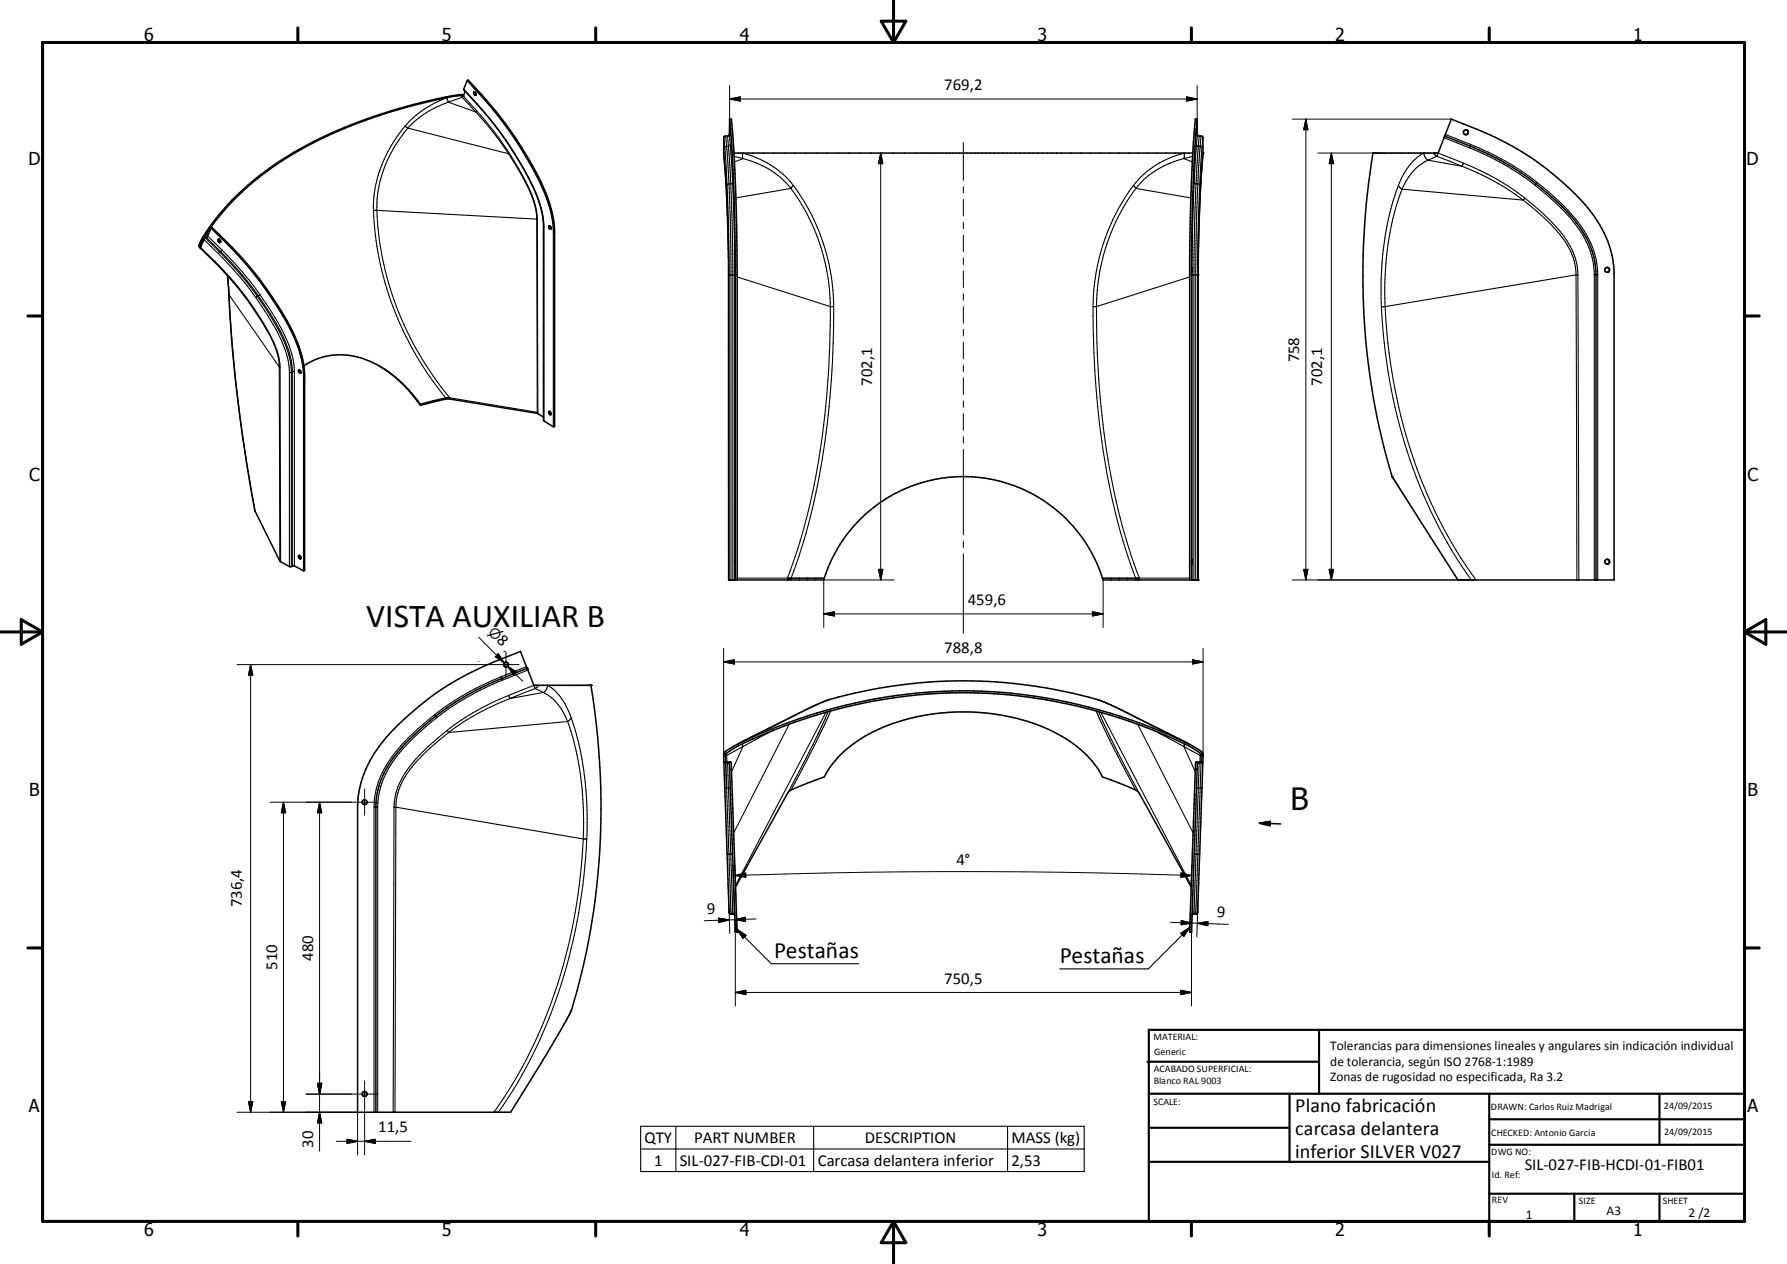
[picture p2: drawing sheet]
<svg xmlns="http://www.w3.org/2000/svg" width="420mm" height="297mm" viewBox="0 0 420 297" stroke-linecap="round" stroke-linejoin="round" font-family="sans-serif">
<g fill="none" stroke="#000" stroke-width=".36">
<path d="M109.8 18.9l-.8 2.1M109.8 18.9l.2-.1a97.8 97.8 0 0 1 11.5 14.1 54.4 54.4 0 0 1 8.4 17.8l.5 3.9v45.6l-.3 .1M109.8 18.9a87.6 87.6 0 0 1 18.8 28 24.9 24.9 0 0 1 1.5 7.8v45.6M109 22.4a11.5 11.5 0 0 0-4.2 .4 116.8 116.8 0 0 0-36.5 13.5 58.7 58.7 0 0 0-21.1 20.4l-.4 1.1M109 21v.1M109 21.1l3.2 3.4a84.2 84.2 0 0 1 10.8 15 30.6 30.6 0 0 1 4.6 12.1l.1 47.2 2.4 1.5M109.3 21.4l-.4 1.2-.4-.2a110.7 110.7 0 0 0-43.1 16 56 56 0 0 0-17.9 18.3l-.4 1 .1 .2M111.6 21.6l.3 .7M111.6 21.6a.35 .35 0 0 0-.2 .5 .35 .35 0 0 0 .5 .2M171.5 28l.8 11.1 .5 17.5v79.7M171.5 28l-.1 3.7-.1 .2-.8 .1-.4 .3v3.7l.8 11.5 .3 13.6 .1 75.2h22.3l.1-.5M171.5 28h.4l.4 4.8 .9 20.9 .1 82.6"/>
<path d="M171.6 30.5v1.1M172.5 36h107.9M281.3 30.5v1.1zM281.4 28l-.8 11.9-.5 17.8v78.6M281.4 28v3.6l.2 .3 .9 .1 .2 .3 .1 3.7-.7 9.3-.4 14.5-.1 76.5h-22.3l-.2-.5M281.4 28h-.4l-.7 9.6-.6 20.1-.1 78.6M322.7 36h15.3l3.1-8a78.9 78.9 0 0 1 21.7 11.1 51.3 51.3 0 0 1 13.2 13.7 22.6 22.6 0 0 1 3.4 11.2v72.3h-36.7l-15.3-23.9a164.8 164.8 0 0 1-4.7-76.4zM339.5 32.2h.1M339.6 32a74.6 74.6 0 0 1 20.6 10.5 48.7 48.7 0 0 1 11.3 11.1 19.2 19.2 0 0 1 3.6 11v71.7M344.9 31.5l-.2 .1M345.1 31.2a.57 .57 0 0 0-.5-.7 .57 .57 0 0 0-.7 .7 .57 .57 0 0 0 .8 .4M345.1 31.2l-.4 .4"/>
<path d="M345.1 31.2l-.1 .2M46.8 57.8v.1M46.8 57.8v.2M46.8 58a84 84 0 0 1 15.5 18.7l.4 .8M49.6 53.6l-.8 2-.9 .7-.8 1.8-.3-.2M49.6 53.6l.2-.1a81.8 81.8 0 0 1 20.2 27.1 22.5 22.5 0 0 1 1.6 7.8v45.6l-.2 .1M49.6 53.6a83.5 83.5 0 0 1 19.8 26.4 22.5 22.5 0 0 1 2 8.5v45.6M51.3 56.2a.44 .44 0 0 1 .5 .3 .44 .44 0 0 1-.2 .5l-.4-.4zM51.5 56.2v.4l.4 .2M51.8 56.6l.1 .2M129.2 53.1l.4 .6M129.2 53.1a.36 .36 0 0 0-.2 .5 .36 .36 0 0 0 .6 .1"/>
<path d="M53.4 64.7l.1 1a423 423 0 0 0 3.6 37.6l2.8 16.7 5.9 11.9 2.3 1.3 1-.3 2.3 1.2M172.8 62.9v1.1M280.1 63.8v.1M280.1 62.9v.2M280.1 62.8v.1M280.1 62.9v1M280.1 63.9v.1M377.8 62.8l.3 .1M377.8 62.8a.57 .57 0 0 0-.6 .6 .57 .57 0 0 0 .6 .6M378.1 63.9l-.3 .1M378.1 62.9l.2 .5-.2 .5M70.3 86.9a.39 .39 0 0 0-.1 .6 .39 .39 0 0 0 .6 .1"/>
<path d="M70.3 86.9l.3 .2 .2 .5M70.4 86.9l.4 .7M71.4 86a16 16 0 0 1 17.2-.3 33.4 33.4 0 0 1 10.3 9.5M89.1 86l.7 .4M90.4 86.7a31.8 31.8 0 0 1 8.4 8.3M98.8 95l.1 .2M98.9 95.2l6.6-1.5 20.8 3.4 1.4 .9M105.7 93.5h-.7l-6.2 1.5M129.2 96.7l.4 .6M129.2 96.7h-.1a.4 .4 0 0 0-.1 .5 .4 .4 0 0 0 .6 .1M70.3 130.5l.3 .2 .2 .4M70.3 130.5a.39 .39 0 0 0-.1 .6 .39 .39 0 0 0 .6 0"/>
<path d="M70.4 130.5l.1 .4 .3 .3M172.8 131.4v1.2M172.8 131.4v.1M172.8 132.5v.1M185.1 135.8h8.6M193.7 135.8a34.3 34.3 0 0 1 32.7-23.8 34.3 34.3 0 0 1 32.7 23.8M259.1 135.8h8.7M280.1 132.3v.1M280.1 131.4v.1M280.1 131.5v.9M280.1 132.4v.2M280.1 131.5v.2"/>
<path d="M377.8 131.4l.3 .1M377.8 131.4a.57 .57 0 0 0-.6 .6 .57 .57 0 0 0 .6 .6M378.1 132.4l-.3 .2M378.1 131.5l.2 .5-.2 .4M118.5 153.1h.1M123.9 157h.1M123.9 157.1h.1M123.9 157.1a93.7 93.7 0 0 0-13.1 5.7 59.7 59.7 0 0 0-18.8 15.9 19.3 19.3 0 0 0-3.7 10.9v71.8M93.2 170.7a68.7 68.7 0 0 1 26.1-16.4l3-1.2 3.2 7.9h13.4a166.4 166.4 0 0 1-4.8 76.9l-5.3 9.3-8.8 14.2h-35.9v-72.4a25.9 25.9 0 0 1 7.9-17zM170.1 177.7l.1-.8a15.9 15.9 0 0 1 4.4-2.7 118.8 118.8 0 0 1 104.9 .6l2.9 1.8 .3 .3 .1 .8M170.1 177.7l.2 7.3M170.1 177.7h.4"/>
<path d="M170.1 179.1l.5 .1M170.5 177.7l.1 1.2 1.3 .3v1.6M170.5 177.7l.2-.6 .9-.7a103.9 103.9 0 0 1 22.8-9.1 117.9 117.9 0 0 1 81.8 6.5l2.2 1a10.6 10.6 0 0 1 3.9 2.4v.5M170.6 179.2l.8 .1M170.6 179.2l.2 6-.5-.2M171.4 179.3v.1M171.4 179.4l.1 1.4M173.6 174.8l12-6.1a51.5 51.5 0 0 1 17.2-6.2 112.9 112.9 0 0 1 56.4 2.4l4.5 2 15.6 7.9M281.2 179.1h-.1M281.5 179.3h.1M282.3 177.7v1.3l-1.3 .2v1.6M282.3 177.7h.5"/>
<path d="M282.7 179.1l-1.3 .3-1.3 39.6h-.5v-.4l1.4-37.8M282.7 179.1l-1.2 35.3-.2 .3-.9 .1-.2 .4M282.7 179.1h.1M282.8 177.7l-.1 1.4M171.5 180.8l1.2 34.4M171.5 180.8h.4M171.9 180.8l1.4 38.2h-.5l-.1-2.4a2.12 2.12 0 0 0-.1-1.7l-1-.2-.2-.3-1.1-29.4M281 180.8h.4M296 193.4l5 .2M296 193.4l2.6-.4-.1 1zM172.9 208.4l12.4-22.2 .6-.6 2-.8 5.8-2.2a26.3 26.3 0 0 1 14-11.8 49.4 49.4 0 0 1 17.3-3.5l5 .1 4.3 .5a39.4 39.4 0 0 1 20.4 8.8 20.7 20.7 0 0 1 4.4 5.9l5.9 2.2 1.9 .8 .7 .6 12.4 22.2"/>
<circle cx="118.9" cy="156.2" r=".57"/>
<circle cx="85.7" cy="188.5" r=".57"/>
<circle cx="85.7" cy="257.1" r=".58"/>
</g>
<g fill="none" stroke="#000" stroke-width=".25">
<path d="M95.2 29.6a30 30 0 0 0-7.4 19.9M95.2 29.6l.7 .5M95.9 30.1l23.6 6 .2-.1M95.9 30.1a29.2 29.2 0 0 0-7.3 19.3M105 22.9l.4 1.1M105 22.9a24.5 24.5 0 0 0-9.8 6.7M105.1 22.9h-.1M105.4 24l6.4 2.3 .2-.3M105.4 24a22.8 22.8 0 0 0-9.5 6.1M108.4 22.4l.2 .5M108.6 22.9l.3-.3 3.1 3.4M108.6 22.9l-3.2 1.1"/>
<path d="M108.6 22.9a89.6 89.6 0 0 1 10 11.9 49 49 0 0 1 7.2 13.8l.3 2.9M109 21l3.2 3.4M112 26a71.4 71.4 0 0 1 7.7 10M112.2 24.4v.1M112.2 24.4l4.8 5.8 3.4 4.9M113.2 22.3l-.2 .1M119.7 36l1.1 1.9a39 39 0 0 1 4.9 9.8l.3 1.5 .3 2.3M120.4 35.1l-.1 .1M120.4 35.1l.7 1.1a51 51 0 0 1 5.9 12 17.8 17.8 0 0 1 .8 5.1M122 33.8l-.2 .1M170.1 36l.2 2.3M170.1 32.4l.2 2.4"/>
<path d="M170.3 38.3l.5 8.3M170.3 38.3v.1M170.3 34.8l.6 8.7M170.6 32l.2 2.3M170.8 34.3l.5 8.9M170.8 34.3l-.5 .5M171 32l.8 11.2M171.4 31.6l.2 2.4M171.6 34l-.2 .3h-.6M171.6 34l.6 8.9M171.7 30.4h.4M172.3 39.9h.4"/>
<path d="M172.6 36.8l2 .5M174.5 36h.1M174.6 36a21.6 21.6 0 0 1 11.9 7.6M174.6 36l-.1 .9 .1 .4M174.6 37.3a20.2 20.2 0 0 1 11.3 7M174.6 37.3l-2 .8M278.3 37.3l2 .8M278.3 37.3a20.4 20.4 0 0 0-11.3 7M278.3 36v1.3M278.3 36a21.6 21.6 0 0 0-11.9 7.6M278.4 36h-.1M280.2 39.9h.4"/>
<path d="M280.3 36.8l-2 .5M280.7 30.4h.5M281.2 34l.3 .3h.6M281.2 34l-.5 8.9M281.4 31.6l-.2 2.4M281.9 32l-.8 11.2M282.1 34.3l.4 .5M282.1 34.3l-.5 8.9M282.3 32l-.2 2.3M282.5 34.8l-.5 8.7M282.6 38.3l-.5 8.3M282.6 38.3v.1"/>
<path d="M282.7 32.4l-.2 2.4M282.8 36l-.2 2.3M334.6 36a13.4 13.4 0 0 0-5.9 7.5M334.7 36l.2 .8 .8 .8M335.7 37.6a12.1 12.1 0 0 0-6.2 6.9M335.7 37.6l8 1.5M336.9 36l.8 .7M337.7 36.7l-2 .9M337.7 36.7l.3-.7 6 2.3M337.7 36.7l6 2.4M339.4 32.4l6 2.4M339.7 31.6l6 2.4"/>
<path d="M343.7 39.1a60 60 0 0 1 14.3 7.9M344 38.3a57 57 0 0 1 14.4 8.3M344 38.3l-.3 .8M345.4 34.8l5.1 2.2a59.6 59.6 0 0 1 10.3 6.5M345.6 34.3l-.2 .5M345.6 34.3h.1M345.7 34l-.1 .3M345.7 34a62.3 62.3 0 0 1 15.6 8.9M47.1 58.3v-.2l3.4 3.3M47.1 57.7l.1 .2M47.9 56.3l3.4 3.3M48 55.8h.1"/>
<path d="M48 55.8v.4M48.3 55.9l3.4 3.4M48.5 55.8l3.4 3.3M48.8 55.5l3.4 3.3M49.1 54.7l-1.1 1.1M51.3 59.6a74.3 74.3 0 0 1 8.8 10.3M51.5 56.2l.3 .6M51.6 56.2l.2 .4M51.7 59.3l-.4 .3M51.7 59.3a84.2 84.2 0 0 1 7.3 8.2l1.5 2.1M51.9 59.1a74.7 74.7 0 0 1 8.8 10.4M51.9 59.1l-.2 .2"/>
<path d="M52.2 58.8l-.3 .3M52.2 58.8l4.6 5 4.3 5.4M53.3 56.8l-.3 .1M87.8 49.5a73.9 73.9 0 0 0 17 44v.3M88.6 49.4l37.5 2.1M88.6 49.4a73.3 73.3 0 0 0 17.1 44.1M88.6 49.4l-.8 .1M126.1 51.5h.2M126.1 51.5l.2 45.4M126.3 51.5l.1 45.4M127.7 53.2l.1 .1M127.8 53.3v45.6"/>
<path d="M130.4 54.6l-.3 .1M170.8 46.6l.4 14.5 .1 75.2M170.8 46.6h.1M170.9 43.5l.5 19.4v73.4M171.3 43.2l.5 18v75.1M171.3 43.2l-.4 .3M171.3 43.2h.5M171.8 43.2l.5 18.1v75M172.2 42.9l-.4 .3M172.2 42.9l.5 17.5v75.9M185.9 44.3a47.4 47.4 0 0 1 9.3 27.7M185.9 44.3l-12.9 2.2"/>
<path d="M186.5 43.6a48.7 48.7 0 0 1 9.5 27.5 195.2 195.2 0 0 1-7.1 56l-3 8.7v.5M186.5 43.6l-.6 .7M266.4 43.6a48.3 48.3 0 0 0-9.5 28.5M266.4 43.6l.6 .7M267 44.3l12.9 2.2M267 44.3a47.5 47.5 0 0 0-9.3 26.8 189 189 0 0 0 7.7 57.8l2.4 6.9M280.7 42.9l-.5 18.3v75.1M280.7 42.9l.4 .3M281.1 43.2h.5M281.1 43.2l-.5 16.5v76.6M281.6 43.2l.4 .3M281.6 43.2l-.5 19.7v73.4"/>
<path d="M282 43.5l-.5 17v75.8M282.1 46.6l-.5 15.9v73.8M282.1 46.6h.1M328.7 43.5l-.6 1.6a67 67 0 0 0-3.3 17.4l-.2 3.8 .1 5.8M328.7 43.5l.2 .4 .6 .6M329.5 44.5a68.9 68.9 0 0 0-3.9 27.5M329.5 44.5l28.5 2.5M358 47a41.2 41.2 0 0 1 10.3 10.4 13.6 13.6 0 0 1 2.1 7.2M358.4 46.6a38.9 38.9 0 0 1 10.6 11.2 14.1 14.1 0 0 1 1.9 6.8M358.4 46.6l-.4 .4M360.8 43.5a42.3 42.3 0 0 1 11.6 12.5 17.8 17.8 0 0 1 2.3 8.6M361.3 42.9l-.5 .6"/>
<path d="M361.3 42.9a47.7 47.7 0 0 1 10.6 10.7 19.7 19.7 0 0 1 3.6 11M50.5 61.4a64.1 64.1 0 0 1 8.2 9.7M50.5 61.4v.2M53.5 64.8l.4 4.5M53.8 69.1l.1 .2M53.9 69.3l11.7 16.9M53.9 69.3l.3 5.8a375.3 375.3 0 0 0 5.8 45M58.7 71.1a39.9 39.9 0 0 1 6.7 12.4l.4 2.9M58.7 71.1v.1M60.1 69.9a46.5 46.5 0 0 1 7.2 13.2l.5 2.3 .2 2.1M60.5 69.6a45.2 45.2 0 0 1 7.3 13.4l.5 2.3 .2 1.7v46.1M60.5 69.6l-.4 .3"/>
<path d="M60.7 69.5a48 48 0 0 1 7.1 12.8l.6 2.3 .3 2.2v46.2M60.7 69.5l-.2 .1M61.1 69.2l-.4 .3M61.1 69.2a45.7 45.7 0 0 1 7.5 14.2l.5 2.3 .1 1.7M62.7 67.9l-.2 .2M62.7 77.5l1.2 2.2a15.4 15.4 0 0 1 1.7 6.5M171.2 64.6h.1M171.4 64.6h.1M171.4 64.6h1.3M171.7 64.6h.1M172.7 64.6h.1M172.8 64.5h.5"/>
<path d="M173.3 65.1l21.9 6.9M195.2 72a188.8 188.8 0 0 1-7.7 56.9l-2.4 6.9M195.2 72l.8 .1M256.9 72.1a194.6 194.6 0 0 0 7.1 55l2.9 8.7v.5M279.6 64.5h.5M279.6 65.1l-21.9 6.9-.8 .1M280.2 64.6h.1M280.2 64.6h1.3M281.6 64.6h.1M324.7 72.1a122.7 122.7 0 0 0 17.6 59l3.5 5.2M325.6 72l-.9 .1M325.6 72a119.5 119.5 0 0 0 18.9 60.9l2.4 3.4"/>
<path d="M370.4 64.6h.5M370.4 64.6l.2 71.7M370.4 64.6l-44.8 7.4M370.9 64.6l.2 71.7M374.7 64.6h.8M374.7 64.6v71.7M375.1 64.6h.1M375.5 64.6v71.7M65.6 86.2l.2 .2M65.6 86.2l.2 45.6M65.8 86.4l.2 45.6M68 87.5v45.6"/>
<path d="M69.2 87.4l-1.2 .1M69.2 87.4v45.6M71.6 88.4l-.2 .1M105.7 93.5l20.6 3.4M105.7 93.5v.3M126.3 96.9h.1M126.3 96.9v.2M126.4 96.9v.3M173.3 135.8h11.8M185.1 135.8v.5M267.8 135.8h11.8M267.8 135.8v.5"/>
<path d="M112.5 155.5h.1M117.8 159l.1 .4M117.8 159a64.1 64.1 0 0 0-15.7 9M117.9 159.4h.1M117.9 159.4l.2 .4M118.1 159.8l-3.1 1.3-4 2.1a51.9 51.9 0 0 0-8.3 5.4M123.7 156.7l-5.9 2.3M124.1 157.5l-6 2.3M102.1 168l.3 .3M102.1 168a45.5 45.5 0 0 0-11.5 12.1 19.3 19.3 0 0 0-2.7 9.5M102.4 168.3h.1M102.4 168.3l.3 .3"/>
<path d="M102.7 168.6a41.7 41.7 0 0 0-11.6 12.5 18.1 18.1 0 0 0-2.3 8.5M105.1 171.6a42.8 42.8 0 0 0-10.3 10.7 15.1 15.1 0 0 0-2.2 7.4M105.1 171.6l.4 .5M105.5 172.1a43.4 43.4 0 0 0-9.9 9.8 14 14 0 0 0-2.6 7.8M119.5 163.4a57.1 57.1 0 0 0-14.4 8.2M119.5 163.4l.3 .7M119.8 164.1a58.9 58.9 0 0 0-14.3 8M125.8 161.8l1.9 .9M125.8 161.8l-.3-.8-6 2.4M125.8 161.8l-6 2.3M126.6 161l-.8 .8M127.7 162.7a11.9 11.9 0 0 1 5.7 6.9"/>
<path d="M127.7 162.7l-7.9 1.4M128.7 161l-.2 .9-.8 .8M128.7 161a13.5 13.5 0 0 1 5.5 7.6M133.4 169.6l1.2 3.7 1.2 4.8a79.6 79.6 0 0 1 1.3 17.2v1.8M133.4 169.6l-27.9 2.5M134.2 168.6a72.4 72.4 0 0 1 3.8 22.8l-.1 5.8M134.2 168.6l-.8 1M170.7 177l.1 .5M170.8 177.5l-.3 .2M170.8 177.5l.1 1.6M171 179.2l.2 6M174.4 174.3h.1"/>
<path d="M174.5 174.8l.1 .6M174.5 174.8h.1M174.6 175.4l-3.8 2.1M174.6 175.4l-2.7 5.9M181.6 171.7l-7 3.7M185.5 170.2l-13 25.5M186.4 168.3l-11.8 5.9M186.4 168.3l-.3 .1M194.1 167.4l-21.2 40.7M194.6 167.2l-3.5 7.7-6 11.6M195.1 164.3a58.8 58.8 0 0 0-8.7 4M195.2 167.1l-3.5 7.6-5.8 10.9"/>
<path d="M257.7 167.1l3.2 7 6 11.5M257.8 164.3a57.1 57.1 0 0 1 8.7 4M258.2 167.2l4.6 9.7 5 9.6M258.8 167.4l21.2 40.7M266.5 168.3l11.8 5.9M266.5 168.3l.2 .1M267.4 170.2l13 25.5M271.3 171.7l7 3.7M278.3 175.4l3.8 2.1M278.3 175.4l2.7 5.9M278.4 174.8h.1M278.4 174.8l-.1 .6"/>
<path d="M278.5 174.3h.1M281.9 179.2l-.2 6M282.1 177.5l.2 .2M282.1 177.5l-.1 1.6M282.1 177v.5M282.3 179.2l-.2 6M87.9 189.6h.9M87.9 189.6v71.8M88.3 189.6h.1M88.8 189.6v71.8M92.6 189.7l-.2 71.7M92.6 189.7h.4"/>
<path d="M93 189.7l44.1 7.4M93 189.7l-.2 71.7M137.1 197.1a122.3 122.3 0 0 1-17.5 59.1l-3.5 5.2M137.1 197.1l.8 .1M137.9 197.2a122.3 122.3 0 0 1-18.4 60.7l-2.3 3.5M171.2 185.2h-.4l.5 15.5M171.2 185.2l.4 .1M171.2 185.2l.6 15.5M171.7 186.8h.4M280.7 186.8h.5M281.7 185.2l-.5 .1M281.7 185.2l-.6 15.5"/>
<path d="M281.7 185.2h.4M282.1 185.2l-.5 15.5M282.5 185l-.4 .2M170.9 200.5l.4 .2M171.3 200.7l.5 14.1M171.8 200.7l.5 14.1M171.8 200.7l.4 .2M171.8 200.7h-.5M172.7 203.3l-.4 .1M173.2 218.4l8.1 8.1h20.5M173.2 218.4l2.1 1.4-.7 .7zM277.5 219.3l2.2-1.4-1.4 2.1z"/>
<path d="M279.7 217.9l-9.8 9.8h-20.8M280.2 203.3l.4 .1M281.1 200.7l-.5 14.1M281.1 200.7l-.4 .2M281.1 200.7h.5M281.6 200.7l-.5 14.1M282 200.5l-.4 .2M150.6 264.7h104.2v10.6h-104.2zM150.6 270h104.2M158.9 264.7v10.6M191.3 264.7v10.6M236.8 264.7v10.6"/>
</g>
<g fill="#000">
<circle cx="108.9" cy="22.6" r=".18"/>
<circle cx="170.1" cy="36" r=".18"/>
<circle cx="282.8" cy="36" r=".18"/>
<circle cx="322.7" cy="36" r=".18"/>
<circle cx="339.6" cy="32" r=".18"/>
<circle cx="327.2" cy="112" r=".18"/>
<circle cx="171.3" cy="136.3" r=".18"/>
<circle cx="281.6" cy="136.3" r=".18"/>
<circle cx="123.9" cy="157.1" r=".18"/>
<circle cx="138.9" cy="161" r=".18"/>
<circle cx="173.3" cy="219" r=".18"/>
<circle cx="279.6" cy="219" r=".18"/>
</g>
<g fill="none" stroke="#000" stroke-width=".71">
<path d="M10 10h400v277h-400zM70 6.6v3.4M140 6.6v3.4M207.1 5h5.8l-2.9 5zM210 0v10M280 6.6v3.4M350 6.6v3.4M6.6 74.2h3.4M410 74.2h3.5M0 148.5h10M5 145.6l5 2.9-5 2.9zM410 148.5h10.1"/>
<path d="M410 148.5l5.1-2.9v5.8zM6.6 222.7h3.4M410 222.7h3.5M70 287v3.4M140 287v3.4M210 287v10M210 287l2.9 5h-5.8zM280 287v3.4M350 287v3.4"/>
</g>
<g fill="none" stroke="#000" stroke-width=".51">
<path d="M269.7 249.5h40.3M270 242h140v45h-140zM270 257h140M303.1 257v16M310 242v15M350 257v30M390.1 257v12M270 265h33.1M270 273h80M350 269h60M350 263h60M350 280.5h60"/>
<path d="M370 280.5v6.5M390.1 280.5v6.5"/>
</g>
<path d="M296 193.4l2.6-.4-.1 1z" fill="#000" stroke="#000" stroke-width=".36"/>
<g fill="none" stroke="#000" stroke-width=".24">
<path d="M171.5 23.3h109.9M171.5 23.3l2.5-.5v1zM171.5 20.1v7.9M207 36l.5 2.5h-1zM207 36v100.3M226.4 33.5v8.9M278.9 22.8l2.5 .5-2.5 .5zM281.4 20.1v7.9M303.8 28h37.3M306.9 28v108.3M306.9 28l.5 2.5h-1zM309.8 36h12.9"/>
<path d="M312.9 36v100.3M312.9 36l.5 2.5h-1zM226.4 43.9v1.5M226.4 46.9v3.9M226.4 52.2v1.5M226.4 55.3v3.8M226.4 60.6v1.5M226.4 63.6v3.9M226.4 69v1.5M226.4 72v3.9M226.4 77.4v1.5M226.4 80.4v3.9"/>
<path d="M226.4 85.8v1.5M226.4 88.8v3.9M226.4 94.2v1.5M226.4 97.2v3.9M226.4 102.6v1.5M226.4 105.6v20.1M206.5 133.8h1l-.5 2.5zM210.2 136.3h-16.6v11.1M226.4 127.2v1.5M226.4 130.2v18.6M259.3 136.3v11.1M303.8 136.3h43.1"/>
<path d="M306.4 133.8h1l-.5 2.5zM312.4 133.8h1l-.5 2.5zM55.7 156.2h66.3M58.9 156.2v105.2M58.9 156.2l.5 2.5h-1zM112.5 149.7l6 6.1M116.4 154.3l.7-.7 1.4 2.2zM116.8 154l1.7 1.8M118.9 153.1v6.1M119.3 156.6l3.6 3.5M119.3 156.6l2.2 1.4-.7 .7zM170.1 155.5h112.7"/>
<path d="M170.1 155.5l2.5-.5v1zM170.1 152.4v25.1M193.6 144.3h65.7M193.6 144.3l2.5-.6v1.1zM256.8 143.7l2.5 .6-2.5 .5zM280.3 155l2.5 .5-2.5 .5zM282.8 152.4v25.1M63.5 188.5h25.3M66.6 188.5l.5 2.5h-1zM66.6 188.5v72.9M75.1 188.5v82M75.1 188.5l.5 2.5h-1z"/>
<path d="M85.7 185.4v6.2M168.9 215.7l2.5 .5-2.4 .5zM171.4 214.4l.1 4.9M171.4 216.2l-5.9 .2M172.3 203.4l.5 15.5M172.7 203.3l.2 5.6M172.7 216.1l2.5-.6v1zM172.8 205.7a1560.9 1560.9 0 0 1 107.3 0M172.8 205.7l2.5-.6v1.1zM172.8 219.4v17M177.7 215.9l-6.3 .3M275.1 216.7l5 .2"/>
<path d="M277.6 205.1l2.5 .6-2.5 .5zM277.6 216.3l2.5 .6-2.5 .4zM280.1 219v17.4M280.1 216.9h1.3M280.2 203.3l-.2 5.6M281.4 216.9l7.3 .3M281.4 216.9l2.5-.4v1zM281.5 214.4l-.2 5.7M172.8 233.2h107.3M172.8 233.2l2.5-.5v1zM277.5 232.7l2.6 .5-2.6 .5zM58.4 258.9h1l-.5 2.5z"/>
<path d="M66.1 258.9h1l-.5 2.5zM71.9 257.1h16.9M74.6 254.6h1l-.5 2.5zM85.7 254v17.4M55.7 261.4h28.4v10M75.1 261.4l.5 2.5h-1zM79.1 268.2h17.5M81.6 267.7l2.5 .5-2.5 .5zM85.7 268.2l2.5-.5v1z"/>
</g>
<g fill="#000" stroke="#000" stroke-width=".24">
<path d="M171.5 23.3l2.5-.5v1zM207 36l.5 2.5h-1zM278.9 22.8l2.5 .5-2.5 .5zM306.9 28l.5 2.5h-1zM312.9 36l.5 2.5h-1zM206.5 133.8h1l-.5 2.5zM306.4 133.8h1l-.5 2.5zM312.4 133.8h1l-.5 2.5zM58.9 156.2l.5 2.5h-1zM116.4 154.3l.7-.7 1.4 2.2zM119.3 156.6l2.2 1.4-.7 .7zM170.1 155.5l2.5-.5v1z"/>
<path d="M193.6 144.3l2.5-.6v1.1zM256.8 143.7l2.5 .6-2.5 .5zM280.3 155l2.5 .5-2.5 .5zM66.6 188.5l.5 2.5h-1zM75.1 188.5l.5 2.5h-1zM168.9 215.7l2.5 .5-2.4 .5zM172.7 216.1l2.5-.6v1zM172.8 205.7l2.5-.6v1.1zM277.6 205.1l2.5 .6-2.5 .5zM277.6 216.3l2.5 .6-2.5 .4zM281.4 216.9l2.5-.4v1zM172.8 233.2l2.5-.5v1z"/>
<path d="M277.5 232.7l2.6 .5-2.6 .5zM58.4 258.9h1l-.5 2.5zM66.1 258.9h1l-.5 2.5zM74.6 254.6h1l-.5 2.5zM75.1 261.4l.5 2.5h-1zM81.6 267.7l2.5 .5-2.5 .5zM85.7 268.2l2.5-.5v1z"/>
</g>
<path d="M173.2 218.4l2.1 1.4-.7 .7zM277.5 219.3l2.2-1.4-1.4 2.1z" fill="#000" stroke="#000" stroke-width=".25"/>
<text font-size="7.9" x="86.1" y="147.4">VISTA AUXILIAR B</text>
<text font-size="7.2" x="303.4" y="190.3">B</text>
<g font-size="5.5">
<text x="181.9" y="225.1">Pestañas</text>
<text x="249.1" y="226.4">Pestañas</text>
</g>
<g font-size="4.7">
<text x="304.5" y="261.2">Plano fabricación</text>
<text x="304.5" y="266.6">carcasa delantera</text>
<text x="304.5" y="272">inferior SILVER V027</text>
</g>
<g font-size="4.2">
<text x="33.9" y="9.6">6</text>
<text x="103.9" y="9.6">5</text>
<text x="173.9" y="9.6">4</text>
<text x="243.8" y="9.6">3</text>
<text x="313.9" y="9.6">2</text>
<text x="383.9" y="9.6">1</text>
<text x="6.7" y="38.7">D</text>
<text x="410.5" y="38.7">D</text>
<text x="6.9" y="112.9">C</text>
<text x="410.7" y="112.9">C</text>
<text x="6.9" y="187.1">B</text>
<text x="410.7" y="187.1">B</text>
<text x="6.8" y="261.4">A</text>
<text x="410.7" y="261.4">A</text>
<text x="33.9" y="290.4">6</text>
<text x="103.9" y="290.4">5</text>
<text x="173.9" y="290.4">4</text>
<text x="243.8" y="290.4">3</text>
<text x="313.9" y="290.4">2</text>
<text x="383.9" y="290.4">1</text>
</g>
<g font-size="3.9">
<text x="221.9" y="21.2">769,2</text>
<text x="305.4" y="85.2" transform="rotate(-90 305.4 85.2)">758</text>
<text x="205" y="90.6" transform="rotate(-90 205 90.6)">702,1</text>
<text x="310.8" y="90.6" transform="rotate(-90 310.8 90.6)">702,1</text>
<text x="227.5" y="142.2">459,6</text>
<text x="116.6" y="150.7" transform="rotate(45 116.6 150.7)">8</text>
<text x="221.9" y="153.4">788,8</text>
<text x="224.8" y="203.3">4°</text>
<text x="56.8" y="213.2" transform="rotate(-90 56.8 213.2)">736,4</text>
<text x="166.2" y="214.8" transform="rotate(-2 166.2 214.8)">9</text>
<text x="286" y="215.6" transform="rotate(2 286 215.6)">9</text>
<text x="65.1" y="227.9" transform="rotate(-90 65.1 227.9)">510</text>
<text x="73.6" y="225.8" transform="rotate(-90 73.6 225.8)">480</text>
<text x="221.9" y="231.1">750,5</text>
<text x="73.6" y="269.7" transform="rotate(-90 73.6 269.7)">30</text>
<text x="88.9" y="266.1">11,5</text>
<text x="151.5" y="268.6">QTY</text>
<text x="163.2" y="268.6">PART NUMBER</text>
<text x="203.3" y="268.6">DESCRIPTION</text>
<text x="237.7" y="268.6">MASS (kg)</text>
<text x="153.8" y="273.9">1</text>
<text x="159.8" y="273.9">SIL-027-FIB-CDI-01</text>
<text x="192.2" y="274">Carcasa delantera inferior</text>
<text x="237.7" y="273.9">2,53</text>
<text x="358.4" y="274.9">SIL-027-FIB-HCDI-01-FIB01</text>
</g>
<text font-size="3.3" x="114.6" y="148.8" transform="rotate(45 114.6 148.8)">⌀</text>
<g font-size="3.1">
<text x="312.7" y="246.8">Tolerancias para dimensiones lineales y angulares sin indicación individual</text>
<text x="312.7" y="250.4">de tolerancia, según ISO 2768-1:1989</text>
<text x="312.7" y="254">Zonas de rugosidad no especificada, Ra 3.2</text>
<text x="358.6" y="286.5">1</text>
<text x="377.6" y="285.6">A3</text>
<text x="396.9" y="285.9">2 /2</text>
</g>
<g font-size="2.4">
<text x="271.1" y="244.4">MATERIAL:</text>
<text x="271.2" y="252">ACABADO SUPERFICIAL:</text>
<text x="271.3" y="247.9">Generic</text>
<text x="271.2" y="254.7">Blanco RAL 9003</text>
<text x="271.1" y="259.7">SCALE:</text>
<text x="350.4" y="260.8">DRAWN: Carlos Ruiz Madrigal</text>
<text x="391.1" y="260.6">24/09/2015</text>
<text x="350.5" y="267">CHECKED: Antonio Garcia</text>
<text x="391.2" y="266.7">24/09/2015</text>
<text x="350.5" y="271.4">DWG NO:</text>
<text x="350.7" y="276.9">Id. Ref:</text>
<text x="350.7" y="282.8">REV</text>
<text x="371.1" y="282.9">SIZE</text>
<text x="390.8" y="283">SHEET</text>
</g>
</svg>
